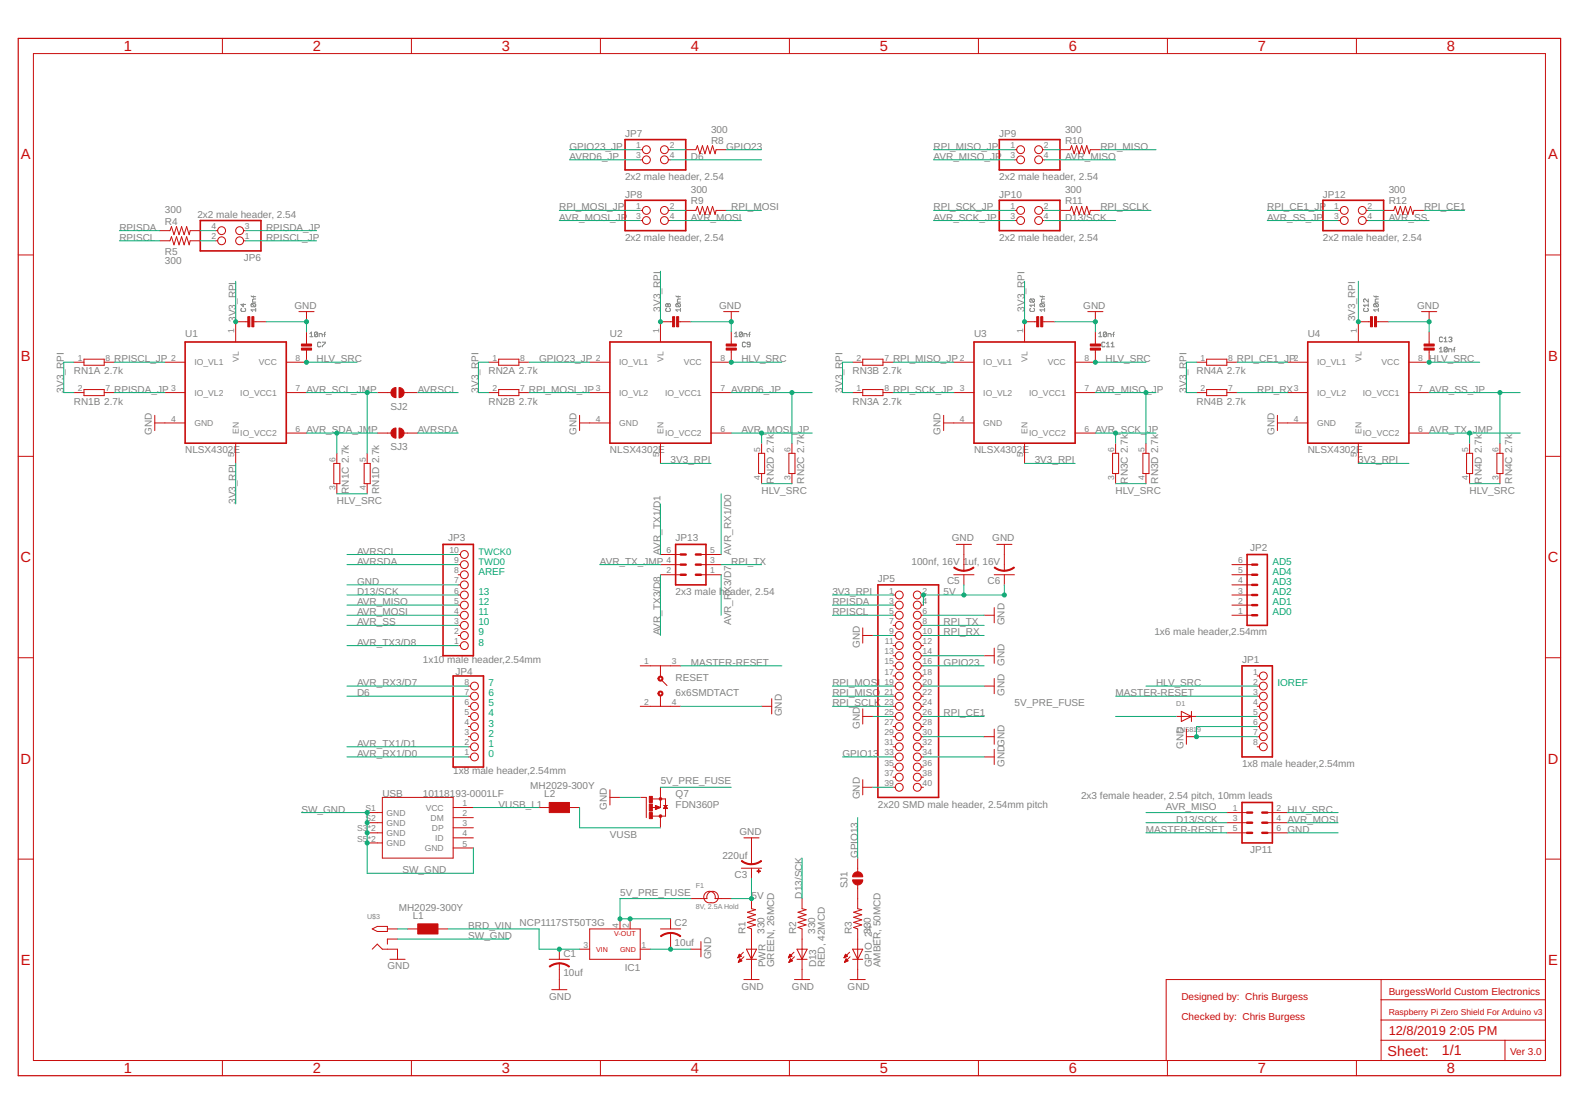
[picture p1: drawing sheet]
<svg xmlns="http://www.w3.org/2000/svg" width="1189mm" height="841mm" viewBox="0 0 1189 841" stroke-linecap="round" stroke-linejoin="round" font-family="sans-serif">
<g fill="none" stroke="#808080" stroke-width=".75">
<path d="M182 232v1v1h2h1l-1-2M183 229v2l-1-2h3M189 223h1h3M190 229h2h1l-1 2M190 229l-1 1 1 1h2M190 229l2 2M191 223v1M193 233h-4l1 1M193 232v2M193 225h-2l-1 1v1h3M502 232v1v1h2h1l-1-2M503 229h-1v2l1-1"/>
<path d="M503 229h1h1l-1 2-1-1M503 229v1M509 223h1h3M510 229h-1l1 2h2M510 229h2h1l-1 2M510 229l2 2M511 223v1M513 233h-4l1 1M513 225h-2l-1 1v1h3M513 232v2M776 225v2h3M776 225h3v1v1"/>
<path d="M776 232v1v1h3v-2M776 225l3 2M779 229v2M779 230h-3l1 1M783 223h1h3M784 229l-1 1 1 1h2M784 229h2h1l-1 2M784 229l2 2M785 223v1M787 233h-4l2 1M787 225h-2v1v1h2M787 232v2"/>
<path d="M1028 232l-1 1 1 1h2h1l-1-2M1031 225v2l-3-2-1 1 1 1M1031 230h-4l1 1M1031 229v2M1035 223h1h2M1036 229h-1l1 2h2M1036 229h2v2M1036 229l2 2M1037 223v1M1038 233h-3l1 1M1038 225h-1l-1 1v1h2M1038 232v2"/>
<path d="M233 251l2-1v4M233 254h3M239 251v2v1l-2-1M239 251l-1-1-1 1v2M239 251l-2 2M240 254v-3h2l1 1v2M242 258h-1h-2v3h1h2M243 258h2l-2 3M244 252h1M245 250v1v3M553 254h3M553 251l2-1v4"/>
<path d="M559 251v2v1l-2-1M559 251l-1-1-1 1v2M559 251l-2 2M560 254v-3h2l1 1v2M562 258h-1h-2v3h1h2M564 252h1M565 259h-2v-1h2v3h-2M565 250v1v3M828 254h2M828 251l1-1v4M832 258h-2v3h1h1M834 251v2l-1 1-2-1"/>
<path d="M834 251l-2-1-1 1v2M834 251l-3 2M834 259l1-1v3M835 254v-3h2v1v2M837 259l1-1v3M838 252h1M839 250v1v3M1087 254h-1h-2v3h1h2M1088 257h2M1088 255l1-1v3M1091 254h2h1l-1 2M1093 256h.1"/>
<path d="M1093 256h1l-1 1h-2M834 261h2M837 261h2M1084 263l2-2v4M1084 265h3M1090 262v2v1l-2-1M1090 262l-1-1-1 1v2M1090 262l-2 2M1091 265v-2h2h1v2M1095 263h1M1096 261v1v3"/>
</g>
<g fill="none" stroke="#c90d0c" stroke-width="1.2">
<path d="M471 105h46v23h-46zM753 105h46v23h-46zM471 151h46v23h-46zM753 151h46v23h-46zM997 151h45v23h-45zM151 166h46v23h-46zM139 257h77v77h-77zM460 257h76v77h-76zM734 257h76v77h-76zM985 257h76v77h-76zM334 410h23v84h-23zM509 410h23v30h-23z"/>
<path d="M940 418h15v53h-15zM661 440h46v160h-46zM341 509h23v69h-23zM936 501h23v69h-23zM936 604h23v31h-23z"/>
</g>
<g fill="none" stroke="#c90d0c" stroke-width=".75">
<path d="M168 29v11M310 29v11M452 29v11M595 29v11M737 29v11M880 29v11M1022 29v11M25 40h1139v758h-1139zM482 113h2M504 113h1M517 113h7l1-3 2 6 2-6 2 6 2-6 2 6 2-6 2 6v-3h8M764 113h2"/>
<path d="M785 113h2M799 113h7l1-3 2 6 2-6 2 6 2-6 2 6 2-6 2 6v-3h8M482 120h2M504 120h1M764 120h2M785 120h2M482 158h2M504 158h1M517 158h7l1-3 2 6 2-6 2 6 2-6 2 6 2-6 2 6v-3h8M764 158h2M785 158h2M799 158h7l1-3 2 6 2-6 2 6 2-6 2 6 2-6 2 6v-3h8"/>
<path d="M1008 158h2M1029 158h2M1042 158h8l1-3 2 6 2-6 2 6 2-6 2 6 2-6 2 6v-3h8M120 174h8l1-3 2 6 2-6 2 6 2-6 2 6 2-6 2 6v-3h8M162 174h2M184 174h1M482 166h2M504 166h1M764 166h2M785 166h2M1008 166h2M1029 166h2"/>
<path d="M14 192h11M120 181h8l1-3 2 6 2-6 2 6 2-6 2 6 2-6 2 6v-3h8M162 181h2M184 181h1M1164 192h12M231 235v7M551 235v7M825 235v7M1077 235v7M187 242h-9v15M191 242h9M231 250v10"/>
<path d="M507 242h-9v15M511 242h9M551 250v10M782 242h-10v15M785 242h10M825 250v10M1033 242h-10v15M1036 242h10M1077 250v10M56 273h7M79 273h7M124 273h15"/>
<path d="M231 263v10h-15M368 273h8M391 273h8M444 273h16M551 263v10h-15M642 273h8M665 273h8M719 273h15M825 263v10h-15M901 273h8M924 273h8M970 273h15"/>
<path d="M1077 263v10h-16M56 296h7M79 296h7M124 296h15M216 296h15M284 296h11M304 296h11M368 296h8M391 296h8M444 296h16M536 296h15M642 296h8"/>
<path d="M665 296h8M719 296h15M810 296h15M901 296h8M924 296h8M970 296h15M1061 296h16M117 318h22M437 318h23M711 318h23M962 318h23M178 334v15"/>
<path d="M216 326h15M284 326h11M304 326h11M498 334v15M536 326h15M574 334v7M597 334v7M772 334v15M810 326h15M840 334v7M863 334v7M1023 334v15"/>
<path d="M1061 326h16M1107 334v7M1130 334v7M14 344h11M254 341v8M277 341v8M574 357v7M597 357v7M840 357v7M863 357v7M1107 357v7M1130 357v7"/>
<path d="M1164 344h12M254 364v8M277 364v8M345 418h2M498 418h15M528 418h15M726 410v20M757 410v20M345 433h2M345 425h2M498 433h15M498 425h15"/>
<path d="M528 433h15M528 425h15M726 433v7M757 433v7M928 433h15M928 425h15M345 456h2M345 448h2M345 440h2M673 456h2M673 448h2M694 456h2"/>
<path d="M694 448h2M928 456h15M928 448h15M928 440h15M345 478h2M345 471h2M345 463h2M650 478h8M673 478h2M673 471h2M673 463h2M694 478h2"/>
<path d="M694 471h2M694 463h2M741 463h8M928 463h15M14 495h11M345 486h2M673 486h2M673 494h2M694 486h2M694 494h2M741 494h8M1164 495h12"/>
<path d="M353 517h1M482 501h8M505 501h8M673 517h2M673 509h2M673 501h2M694 517h2M694 509h2M694 501h2M741 517h8M947 517h2M947 509h2"/>
<path d="M353 539h1M353 532h1M353 524h1M482 532h8M505 532h8M574 532h7M650 539h8M673 539h2M673 532h2M673 524h2M694 539h2M694 532h2"/>
<path d="M694 524h2M886 539h15M947 539h2M947 532h2M947 524h2M353 555h1M353 547h1M673 555h2M673 547h2M694 555h2M694 547h2M741 555h8"/>
<path d="M894 555h7M947 555h2M947 547h2M353 570h1M353 562h1M673 570h2M673 562h2M673 578h2M694 570h2M694 562h2M694 578h2M741 570h8"/>
<path d="M947 562h2M498 593v15M650 593h8M673 585h2M673 593h2M694 585h2M694 593h2M277 612h11M277 619h11M341 608h16M341 616h16M406 608h8"/>
<path d="M429 608h8M460 600h7M482 600h5M491 608h7M492 602h9v4M494 606l4 2-4 2zM494 609h1M494 609h2M494 608h3M494 607h2M494 607h1M494 607h.1"/>
<path d="M498 614v9M500 606h3M500 608h3M500 608h2M501 607h1M501 607h.1M501 608v6h-10M501 606l2 3h-3zM924 612h16M924 619h16M955 612h15M955 619h15"/>
<path d="M277 627h11M277 635h11M341 638h16M341 631h16M341 623h16M566 631v20M924 627h16M955 627h15M14 647h11M566 654v7M566 651h.1M646 646v10"/>
<path d="M1164 647h12M520 677h8M543 677h8M566 677v7l3 1-6 2 6 2-6 2 6 2-6 1 6 2-6 2 3 1v39M604 677v7l3 1-6 2 6 2-6 2 6 2-6 1 6 2-6 2 3 1v39M646 666v18l3 1-6 2 6 2-6 2 6 2-6 1 6 2-6 2 3 1v39M292 699h7M307 699h8M330 699h8M467 692v7M475 692v7M505 692v7"/>
<path d="M292 715h7v7M292 707h7M421 715v7M437 715h7M482 715h8M505 702v13M520 715h8M556 720h2M557 719h1M557 719h.1M557 718l2 2-3 1zM560 717l-4 4"/>
<path d="M595 720h1M595 719h1M595 718l2 2-3 1zM598 717l-4 4M636 720h2M637 719h1M637 719h.1M637 718l2 2-3 1zM640 717l-4 4M421 725v20M556 721h.1M556 721h1"/>
<path d="M556 724h1M557 724h1M557 724h2M557 723h2M557 723h1M557 722h1M557 722l2 1-3 2zM560 720l-4 5M594 721h.1M594 721h1M594 720h2M594 724h1"/>
<path d="M595 724h1M595 724h2M595 723h2M595 723h1M595 722h1M596 722l1 1-3 2zM599 720l-5 5M636 721h.1M636 721h1M636 724h1M637 724h1M637 724h2"/>
<path d="M637 723h2M637 723h1M637 722h1M637 722l2 1-3 2zM640 720l-4 5M1041 738v60M1164 738h-285v60M1041 753h123M1041 768h123M168 798v12M310 798v12M452 798v12"/>
<path d="M595 798v12M737 798v12M880 798v12M1022 798v12M1041 783h123M1134 783v15"/>
<circle cx="487" cy="113" r="3"/>
<circle cx="501" cy="113" r="3"/>
<circle cx="769" cy="113" r="3"/>
<circle cx="782" cy="113" r="3"/>
<circle cx="487" cy="120" r="3"/>
<circle cx="501" cy="120" r="3"/>
<circle cx="769" cy="120" r="3"/>
<circle cx="782" cy="120" r="3"/>
<circle cx="487" cy="158" r="3"/>
<circle cx="501" cy="158" r="3"/>
<circle cx="769" cy="158" r="3"/>
<circle cx="782" cy="158" r="3"/>
<circle cx="1013" cy="158" r="3"/>
<circle cx="1026" cy="158" r="3"/>
<circle cx="167" cy="174" r="3"/>
<circle cx="181" cy="174" r="3"/>
<circle cx="487" cy="166" r="3"/>
<circle cx="501" cy="166" r="3"/>
<circle cx="769" cy="166" r="3"/>
<circle cx="782" cy="166" r="3"/>
<circle cx="1013" cy="166" r="3"/>
<circle cx="1026" cy="166" r="3"/>
<circle cx="167" cy="181" r="3"/>
<circle cx="181" cy="181" r="3"/>
<circle cx="350" cy="418" r="3"/>
<circle cx="350" cy="425" r="3"/>
<circle cx="350" cy="433" r="3"/>
<circle cx="350" cy="456" r="3"/>
<circle cx="350" cy="440" r="3"/>
<circle cx="350" cy="448" r="3"/>
<circle cx="678" cy="448" r="3"/>
<circle cx="678" cy="456" r="3"/>
<circle cx="691" cy="456" r="3"/>
<circle cx="691" cy="448" r="3"/>
<circle cx="350" cy="471" r="3"/>
<circle cx="350" cy="463" r="3"/>
<circle cx="350" cy="478" r="3"/>
<circle cx="678" cy="463" r="3"/>
<circle cx="678" cy="471" r="3"/>
<circle cx="678" cy="478" r="3"/>
<circle cx="691" cy="471" r="3"/>
<circle cx="691" cy="463" r="3"/>
<circle cx="691" cy="478" r="3"/>
<circle cx="350" cy="486" r="3"/>
<circle cx="678" cy="494" r="3"/>
<circle cx="678" cy="486" r="3"/>
<circle cx="691" cy="486" r="3"/>
<circle cx="691" cy="494" r="3"/>
<circle cx="357" cy="517" r="3"/>
<circle cx="678" cy="509" r="3"/>
<circle cx="678" cy="501" r="3"/>
<circle cx="678" cy="517" r="3"/>
<circle cx="691" cy="517" r="3"/>
<circle cx="691" cy="509" r="3"/>
<circle cx="691" cy="501" r="3"/>
<circle cx="952" cy="517" r="3"/>
<circle cx="952" cy="509" r="3"/>
<circle cx="357" cy="532" r="3"/>
<circle cx="357" cy="539" r="3"/>
<circle cx="357" cy="524" r="3"/>
<circle cx="678" cy="524" r="3"/>
<circle cx="678" cy="539" r="3"/>
<circle cx="678" cy="532" r="3"/>
<circle cx="691" cy="524" r="3"/>
<circle cx="691" cy="539" r="3"/>
<circle cx="691" cy="532" r="3"/>
<circle cx="952" cy="532" r="3"/>
<circle cx="952" cy="539" r="3"/>
<circle cx="952" cy="524" r="3"/>
<circle cx="357" cy="555" r="3"/>
<circle cx="357" cy="547" r="3"/>
<circle cx="678" cy="547" r="3"/>
<circle cx="678" cy="555" r="3"/>
<circle cx="691" cy="555" r="3"/>
<circle cx="691" cy="547" r="3"/>
<circle cx="952" cy="547" r="3"/>
<circle cx="952" cy="555" r="3"/>
<circle cx="357" cy="570" r="3"/>
<circle cx="357" cy="562" r="3"/>
<circle cx="678" cy="578" r="3"/>
<circle cx="678" cy="562" r="3"/>
<circle cx="678" cy="570" r="3"/>
<circle cx="691" cy="570" r="3"/>
<circle cx="691" cy="578" r="3"/>
<circle cx="691" cy="562" r="3"/>
<circle cx="952" cy="562" r="3"/>
<circle cx="678" cy="593" r="3"/>
<circle cx="678" cy="585" r="3"/>
<circle cx="691" cy="593" r="3"/>
<circle cx="691" cy="585" r="3"/>
</g>
<g fill="none" stroke="#c90d0c" stroke-width="1.8">
<path d="M513 418h4M524 418h4M513 433h4M513 425h4M524 433h4M524 425h4M943 433h4M943 425h4M943 448h4M943 456h4M943 440h4M943 463h4"/>
<path d="M940 619h3M940 612h3M951 619h4M951 612h4M940 627h3M951 627h4"/>
</g>
<g fill="none" stroke="#c90d0c" stroke-width=".76">
<path d="M225 235h12M545 235h12M820 235h11M1071 235h11M63 270h16v5h-16zM376 270h15v5h-15zM650 270h15v5h-15zM909 270h15v5h-15zM63 293h16v5h-16zM376 293h15v5h-15zM650 293h15v5h-15zM909 293h15v5h-15z"/>
<path d="M117 313v11M437 313v11M711 313v11M962 313v11M251 349h5v15h-5zM274 349h5v15h-5zM571 341h5v16h-5zM594 341h5v16h-5zM838 341h5v16h-5zM861 341h5v16h-5zM1105 341h4v16h-4zM1128 341h4v16h-4z"/>
<path d="M720 410h12M751 410h11M719 433h15M749 433h15M749 458v11M650 473v11M749 488v11M490 501h15M498 501v8M499 512l4 4M749 511v11M490 532h15"/>
<path d="M498 524v8M581 526v12M650 534v11M890 536l8 3-8 4zM898 536v7M749 549v11M894 549v11M749 564v12M460 595v11M650 587v11M288 600h53v46h-53zM487 600v16"/>
<path d="M560 631h12M559 654h15M528 677h5a4 4 0 0 1 3-6 4 4 0 0 1 5 5 4 4 0 0 1-5 4 4 4 0 0 1-6-4 4 4 0 0 1 5-5 4 4 0 0 1 4 6h4M280 699l4-1h8v3h-8zM444 699h38v23h-38zM498 699h15M280 715l4-4 4 4h4M292 707v4M528 709v11M562 715h8l-4 7zM600 715h8l-4 7zM642 715h8l-4 7z"/>
<path d="M294 722h11M414 722h15M560 738h12M562 722h8M599 738h11M600 722h8M640 738h12M642 722h8M416 745h11"/>
</g>
<g fill="#c90d0c" stroke="#c90d0c" stroke-width=".75">
<path d="M496 521a1.9 1.9 0 0 1 3 0 1.9 1.9 0 0 1-1 3 1.9 1.9 0 0 1-2-2 1.1 1.1 0 0 1 2-1 1.1 1.1 0 0 1 0 2 1.1 1.1 0 0 1-1-1h-1z" fill-rule="evenodd"/>
<path d="M496 510a1.9 1.9 0 0 1 3 0 1.9 1.9 0 0 1-1 3 1.9 1.9 0 0 1-2-2 1.1 1.1 0 0 1 2-1 1.1 1.1 0 0 1 0 2 1.1 1.1 0 0 1-1-1h-1z" fill-rule="evenodd"/>
<path d="M421 725l5 1 3 2a12 12 0 0 0-8-2z" fill-rule="evenodd"/>
<path d="M414 728l5-3h2v1a12 12 0 0 0-7 2z" fill-rule="evenodd"/>
<path d="M505 702l5 1 3 2h-1a12 12 0 0 0-7-2z" fill-rule="evenodd"/>
<path d="M498 705l5-3h2v1a12 12 0 0 0-7 2z" fill-rule="evenodd"/>
<path d="M643 658a4 4 0 0 1 5-1 4 4 0 0 1 2 3h-8z" fill-rule="evenodd"/>
<path d="M642 662h8a4 4 0 0 1-4 4 4 4 0 0 1-4-4z" fill-rule="evenodd"/>
<path d="M719 427a12 12 0 0 0 7 2v1l-4-1-4-2z" fill-rule="evenodd"/>
<path d="M726 429a12 12 0 0 0 7-2l1 1-3 1-4 1h-1z" fill-rule="evenodd"/>
<path d="M749 427a12 12 0 0 0 8 2v1l-4-1-4-1z" fill-rule="evenodd"/>
<path d="M757 429a12 12 0 0 0 7-2v1l-3 1-4 1z" fill-rule="evenodd"/>
<path d="M296 293l2-1v7a4 4 0 0 1-3-2 4 4 0 0 1 1-4z" fill-rule="evenodd"/>
<path d="M301 292a4 4 0 0 1 3 4 4 4 0 0 1-3 3z" fill-rule="evenodd"/>
<path d="M296 323l2-1v8a4 4 0 0 1-3-2 4 4 0 0 1 1-5z" fill-rule="evenodd"/>
<path d="M301 322a4 4 0 0 1 3 4 4 4 0 0 1-3 4z" fill-rule="evenodd"/>
<path d="M559 648a12 12 0 0 0 7 2v1l-4-1-4-2z" fill-rule="evenodd"/>
<path d="M566 650a12 12 0 0 0 7-2h1l-4 3h-4z" fill-rule="evenodd"/>
<circle cx="498" cy="602" r="1"/>
<circle cx="498" cy="614" r="1"/>
</g>
<g fill="#c90d0c" stroke="#c90d0c" stroke-width=".75">
<path d="M489 612h2v4h-2z"/>
<path d="M489 600h2v4h-2z"/>
<path d="M489 605h2v6h-2z"/>
<path d="M315 696h15v7h-15z"/>
<path d="M414 604h15v8h-15z"/>
<path d="M570 656h3z"/>
<path d="M571 655l1 2z"/>
<path d="M190 238h1v8h-1z"/>
<path d="M187 238h1v8h-1z"/>
<path d="M227 259h8v2h-8z"/>
<path d="M227 262h8v2h-8z"/>
<path d="M510 238h1v8h-1z"/>
<path d="M507 238h1v8h-1z"/>
<path d="M547 259h8v2h-8z"/>
<path d="M547 262h8v2h-8z"/>
<path d="M784 238h2v8h-2z"/>
<path d="M781 238h2v8h-2z"/>
<path d="M821 259h8v2h-8z"/>
<path d="M821 262h8v2h-8z"/>
<path d="M1036 238h1v8h-1z"/>
<path d="M1033 238h1v8h-1z"/>
<path d="M1073 262h8v2h-8z"/>
<path d="M1073 259h8v2h-8z"/>
</g>
<path d="M14 29h1162v781h-1162z" fill="none" stroke="#c90d0c" stroke-width=".91"/>
<g fill="none" stroke="#0dab76" stroke-width=".75">
<path d="M429 113h53M505 113h12M547 113h27M703 113h61M787 113h12M829 113h42M429 120h53M505 120h69M703 120h61M787 120h53M421 158h61M505 158h12"/>
<path d="M547 158h27M703 158h61M787 158h12M829 158h38M955 158h53M1031 158h11M1073 158h30M90 174h30M151 174h11M185 174h54M421 166h61M505 166h54"/>
<path d="M703 166h61M787 166h53M955 166h53M1031 166h46M90 181h30M151 181h11M185 181h54M178 212v30M498 204v38M772 212v30M1023 212v30M200 242h31v8"/>
<path d="M520 242h31v8M795 242h30v8M1046 242h31v8M56 273h-8v23h8M86 273h38M231 273h38M368 273h-8v23h8M399 273h45M551 273h38M642 273h-7v23h7M673 273h46M825 273h38"/>
<path d="M901 273h-7v23h7M932 273h38M1077 273h38M86 296h38M231 296h53M277 296v45M315 296h30M399 296h45M551 296h61M597 296v38M673 296h46M825 296h46"/>
<path d="M863 296v38M932 296h38M1077 296h68M1130 296v38M231 326h53M254 326v15M315 326h30M551 326h61M574 326v8M825 326h46M840 326v8M1077 326h68"/>
<path d="M1107 326v8M178 349v30M498 349h38M772 349h38M1023 349h38M254 372h23M498 379v39M543 372v46M574 364h23M840 364h23M1107 364h23M261 418h84"/>
<path d="M261 425h84M452 425h46M498 433v45M543 433v30M543 425h31M261 440h84M261 448h84M261 456h84M627 448h46M627 456h46M726 440v8M757 440v8h-61v8"/>
<path d="M261 463h84M261 471h84M627 463h46M658 478h15M696 463h45M696 478h45M696 471h45M261 486h84M696 494h45M261 517h92M513 501h76M627 517h46"/>
<path d="M696 517h45M696 501h45M863 517h84M261 524h92M513 532h61M627 532h46M627 524h46M658 539h15M696 539h45M840 539h46M840 524h107M901 539h46"/>
<path d="M696 555h45M947 547h-46v8h46M261 570h92M261 562h92M635 570h38M696 570h45M498 593h53M658 593h15M227 612h50v46h80v-20M357 608h49M437 608v15h61M467 600h15"/>
<path d="M646 616v30M863 619h61M863 612h61M970 619h38M970 612h38M863 627h61M970 627h38M604 646v31M520 677h-53v15h38M566 661v16h-15M299 699h8M338 699h68v16h31"/>
<path d="M299 707h84M490 715h30"/>
</g>
<g fill="#0dab76" stroke="#0dab76" stroke-width=".75">
<circle cx="901" cy="555" r="1.5"/>
<circle cx="505" cy="715" r="1.5"/>
<circle cx="231" cy="242" r="1.5"/>
<circle cx="551" cy="242" r="1.5"/>
<circle cx="825" cy="242" r="1.5"/>
<circle cx="1077" cy="242" r="1.5"/>
<circle cx="696" cy="448" r="1.5"/>
<circle cx="726" cy="448" r="1.5"/>
<circle cx="757" cy="448" r="1.5"/>
<circle cx="566" cy="677" r="1.5"/>
<circle cx="277" cy="612" r="1.5"/>
<circle cx="277" cy="619" r="1.5"/>
<circle cx="277" cy="627" r="1.5"/>
<circle cx="277" cy="635" r="1.5"/>
<circle cx="421" cy="715" r="1.5"/>
<circle cx="475" cy="692" r="1.5"/>
<circle cx="467" cy="692" r="1.5"/>
<circle cx="178" cy="242" r="1.5"/>
<circle cx="498" cy="242" r="1.5"/>
<circle cx="772" cy="242" r="1.5"/>
<circle cx="1023" cy="242" r="1.5"/>
<circle cx="231" cy="273" r="1.5"/>
<circle cx="551" cy="273" r="1.5"/>
<circle cx="825" cy="273" r="1.5"/>
<circle cx="1077" cy="273" r="1.5"/>
<circle cx="597" cy="296" r="1.5"/>
<circle cx="574" cy="326" r="1.5"/>
<circle cx="863" cy="296" r="1.5"/>
<circle cx="840" cy="326" r="1.5"/>
<circle cx="1130" cy="296" r="1.5"/>
<circle cx="1107" cy="326" r="1.5"/>
<circle cx="277" cy="296" r="1.5"/>
<circle cx="254" cy="326" r="1.5"/>
</g>
<g font-size="11.1" fill="#c90d0c">
<text x="93" y="39">1</text>
<text x="236" y="39">2</text>
<text x="378" y="39">3</text>
<text x="520" y="39">4</text>
<text x="663" y="39">5</text>
<text x="805" y="39">6</text>
<text x="948" y="39">7</text>
<text x="1090" y="39">8</text>
<text x="16" y="120">A</text>
<text x="1166" y="120">A</text>
<text x="16" y="272">B</text>
<text x="1166" y="272">B</text>
<text x="15" y="423">C</text>
<text x="1166" y="423">C</text>
<text x="15" y="575">D</text>
<text x="1166" y="575">D</text>
<text x="16" y="727">E</text>
<text x="1166" y="727">E</text>
<text x="93" y="808">1</text>
<text x="236" y="808">2</text>
<text x="378" y="808">3</text>
<text x="520" y="808">4</text>
<text x="663" y="808">5</text>
<text x="805" y="808">6</text>
<text x="948" y="808">7</text>
<text x="1090" y="808">8</text>
</g>
<g font-size="10.8" fill="#c90d0c">
<text x="1045" y="795">Sheet:</text>
<text x="1086" y="795">1/1</text>
</g>
<g font-size="9.7" fill="#c90d0c">
<text x="1046" y="779">12/8/2019</text>
<text x="1092" y="779">2:05 PM</text>
</g>
<g font-size="7.5" fill="#808080">
<text x="536" y="100">300</text>
<text x="802" y="100">300</text>
<text x="471" y="103">JP7</text>
<text x="753" y="103">JP9</text>
<text x="429" y="113">GPIO23_JP</text>
<text x="536" y="108">R8</text>
<text x="547" y="113">GPIO23</text>
<text x="703" y="113">RPI_MISO_JP</text>
<text x="802" y="108">R10</text>
<text x="829" y="113">RPI_MISO</text>
<text x="429" y="120">AVRD6_JP</text>
<text x="520" y="120">D6</text>
<text x="703" y="120">AVR_MISO_JP</text>
<text x="802" y="120">AVR_MISO</text>
<text x="471" y="136">2x2 male header, 2.54</text>
<text x="753" y="136">2x2 male header, 2.54</text>
<text x="471" y="149">JP8</text>
<text x="520" y="145">300</text>
<text x="753" y="149">JP10</text>
<text x="802" y="145">300</text>
<text x="997" y="149">JP12</text>
<text x="1046" y="145">300</text>
<text x="520" y="154">R9</text>
<text x="802" y="154">R11</text>
<text x="1046" y="154">R12</text>
<text x="124" y="161">300</text>
<text x="421" y="158">RPI_MOSI_JP</text>
<text x="551" y="158">RPI_MOSI</text>
<text x="703" y="158">RPI_SCK_JP</text>
<text x="829" y="158">RPI_SCLK</text>
<text x="955" y="158">RPI_CE1_JP</text>
<text x="1073" y="158">RPI_CE1</text>
<text x="149" y="164">2x2 male header, 2.54</text>
<text x="421" y="166">AVR_MOSI_JP</text>
<text x="520" y="166">AVR_MOSI</text>
<text x="703" y="166">AVR_SCK_JP</text>
<text x="802" y="166">D13/SCK</text>
<text x="955" y="166">AVR_SS_JP</text>
<text x="1046" y="166">AVR_SS</text>
<text x="90" y="174">RPISDA</text>
<text x="124" y="169">R4</text>
<text x="200" y="174">RPISDA_JP</text>
<text x="90" y="181">RPISCL</text>
<text x="200" y="181">RPISCL_JP</text>
<text x="471" y="181">2x2 male header, 2.54</text>
<text x="753" y="181">2x2 male header, 2.54</text>
<text x="997" y="181">2x2 male header, 2.54</text>
<text x="124" y="192">R5</text>
<text x="184" y="196">JP6</text>
<text x="124" y="199">300</text>
<text x="222" y="232">GND</text>
<text x="542" y="232">GND</text>
<text x="816" y="232">GND</text>
<text x="1068" y="232">GND</text>
<text x="498" y="235" transform="rotate(-90 498 235)">3V3_RPI</text>
<text x="772" y="235" transform="rotate(-90 772 235)">3V3_RPI</text>
<text x="178" y="242" transform="rotate(-90 178 242)">3V3_RPI</text>
<text x="1021" y="242" transform="rotate(-90 1021 242)">3V3_RPI</text>
<text x="139" y="254">U1</text>
<text x="459" y="254">U2</text>
<text x="734" y="254">U3</text>
<text x="985" y="254">U4</text>
<text x="48" y="273" transform="rotate(-90 48 273)">PI</text>
<text x="86" y="273">RPISCL_JP</text>
<text x="239" y="273">HLV_SRC</text>
<text x="406" y="273">GPIO23_JP</text>
<text x="559" y="273">HLV_SRC</text>
<text x="635" y="273" transform="rotate(-90 635 273)">PI</text>
<text x="673" y="273">RPI_MISO_JP</text>
<text x="833" y="273">HLV_SRC</text>
<text x="932" y="273">RPI_CE1_JP</text>
<text x="1077" y="273">HLV_SRC</text>
<text x="56" y="282">RN1A 2.7k</text>
<text x="368" y="282">RN2A 2.7k</text>
<text x="642" y="282">RN3B 2.7k</text>
<text x="901" y="282">RN4A 2.7k</text>
<text x="48" y="296" transform="rotate(-90 48 296)">3V3_R</text>
<text x="86" y="296">RPISDA_JP</text>
<text x="231" y="296">AVR_SCL_JM</text>
<text x="279" y="296">P</text>
<text x="315" y="296">AVRSCL</text>
<text x="360" y="296" transform="rotate(-90 360 296)">3V3_RPI</text>
<text x="399" y="296">RPI_MOSI_JP</text>
<text x="551" y="296">AVRD6_JP</text>
<text x="635" y="296" transform="rotate(-90 635 296)">3V3_R</text>
<text x="673" y="296">RPI_SCK_JP</text>
<text x="825" y="296">AVR_MISO</text>
<text x="864" y="296">_JP</text>
<text x="894" y="296" transform="rotate(-90 894 296)">3V3_RPI</text>
<text x="947" y="296">RPI_RX</text>
<text x="1077" y="296">AVR_SS_JP</text>
<text x="56" y="305">RN1B 2.7k</text>
<text x="368" y="305">RN2B 2.7k</text>
<text x="642" y="305">RN3A 2.7k</text>
<text x="901" y="305">RN4B 2.7k</text>
<text x="294" y="309">SJ2</text>
<text x="114" y="328" transform="rotate(-90 114 328)">GND</text>
<text x="231" y="326">AVR_S</text>
<text x="255" y="326">DA_JMP</text>
<text x="315" y="326">AVRSDA</text>
<text x="434" y="328" transform="rotate(-90 434 328)">GND</text>
<text x="559" y="326">AVR_MOSI</text>
<text x="597" y="326">_JP</text>
<text x="709" y="328" transform="rotate(-90 709 328)">GND</text>
<text x="825" y="326">AVR_SCK_</text>
<text x="864" y="326">JP</text>
<text x="960" y="328" transform="rotate(-90 960 328)">GND</text>
<text x="1077" y="326">AVR_TX_JMP</text>
<text x="139" y="341">NLSX4302E</text>
<text x="294" y="339">SJ3</text>
<text x="459" y="341">NLSX4302E</text>
<text x="734" y="341">NLSX4302E</text>
<text x="985" y="341">NLSX4302E</text>
<text x="505" y="349">3V3_RPI</text>
<text x="780" y="349">3V3_RPI</text>
<text x="1023" y="349">3V3_RPI</text>
<text x="583" y="364" transform="rotate(-90 583 364)">RN2D 2.7k</text>
<text x="606" y="364" transform="rotate(-90 606 364)">RN2C 2.7k</text>
<text x="850" y="364" transform="rotate(-90 850 364)">RN3C 2.7k</text>
<text x="872" y="364" transform="rotate(-90 872 364)">RN3D 2.7k</text>
<text x="1116" y="364" transform="rotate(-90 1116 364)">RN4D 2.7k</text>
<text x="1139" y="364" transform="rotate(-90 1139 364)">RN4C 2.7k</text>
<text x="263" y="372" transform="rotate(-90 263 372)">RN1C 2.7k</text>
<text x="286" y="372" transform="rotate(-90 286 372)">RN1D 2.7k</text>
<text x="574" y="372">HLV_SRC</text>
<text x="840" y="372">HLV_SRC</text>
<text x="1107" y="372">HLV_SRC</text>
<text x="178" y="379" transform="rotate(-90 178 379)">3V3_RPI</text>
<text x="254" y="379">HLV_SRC</text>
<text x="338" y="408">JP3</text>
<text x="509" y="408">JP13</text>
<text x="717" y="408">GND</text>
<text x="748" y="408">GND</text>
<text x="269" y="418">AVRSCL</text>
<text x="498" y="418" transform="rotate(-90 498 418)">AVR_TX1/D1</text>
<text x="551" y="418" transform="rotate(-90 551 418)">AVR_RX1/D0</text>
<text x="942" y="415">JP2</text>
<text x="269" y="425">AVRSDA</text>
<text x="452" y="425">AVR_TX_JMP</text>
<text x="551" y="425">RPI_TX</text>
<text x="687" y="426">100nf, 16V 1uf, 16V</text>
<text x="269" y="440">GND</text>
<text x="661" y="438">JP5</text>
<text x="714" y="440">C5</text>
<text x="744" y="440">C6</text>
<text x="269" y="448">D13/SCK</text>
<text x="509" y="448">2x3 male header, 2.54</text>
<text x="627" y="448">3V3_RPI</text>
<text x="711" y="448">5V</text>
<text x="269" y="456">AVR_MISO</text>
<text x="627" y="456">RPISDA</text>
<text x="269" y="463">AVR_MOSI</text>
<text x="627" y="463">RPISCL</text>
<text x="269" y="471">AVR_SS</text>
<text x="551" y="471" transform="rotate(-90 551 471)">AVR_RX3/D7</text>
<text x="711" y="471">RPI_TX</text>
<text x="757" y="471" transform="rotate(-90 757 471)">GND</text>
<text x="498" y="478" transform="rotate(-90 498 478)">AVR_TX3/D8</text>
<text x="711" y="478">RPI_RX</text>
<text x="870" y="478">1x6 male header,2.54mm</text>
<text x="269" y="486">AVR_TX3/D8</text>
<text x="648" y="488" transform="rotate(-90 648 488)">GND</text>
<text x="319" y="499">1x10 male header,2.54mm</text>
<text x="520" y="501">MASTER-RESET</text>
<text x="711" y="501">GPIO23</text>
<text x="757" y="501" transform="rotate(-90 757 501)">GND</text>
<text x="936" y="499">JP1</text>
<text x="343" y="509">JP4</text>
<text x="509" y="513">RESET</text>
<text x="269" y="517">AVR_RX3/D7</text>
<text x="627" y="517">RPI_MOSI</text>
<text x="871" y="517">HLV_SRC</text>
<text x="269" y="524">D6</text>
<text x="509" y="524">6x6SMDTACT</text>
<text x="627" y="524">RPI_MISO</text>
<text x="757" y="524" transform="rotate(-90 757 524)">GND</text>
<text x="840" y="524">MASTER-RESET</text>
<text x="627" y="532">RPI_SCLK</text>
<text x="764" y="532">5V_PRE_FUSE</text>
<text x="589" y="539" transform="rotate(-90 589 539)">GND</text>
<text x="711" y="539">RPI_CE1</text>
<text x="648" y="549" transform="rotate(-90 648 549)">GND</text>
<text x="269" y="562">AVR_TX1/D1</text>
<text x="892" y="564" transform="rotate(-90 892 564)">GND</text>
<text x="269" y="570">AVR_RX1/D0</text>
<text x="635" y="570">GPIO13</text>
<text x="757" y="578" transform="rotate(-90 757 578)">GNDGND</text>
<text x="936" y="578">1x8 male header,2.54mm</text>
<text x="341" y="583">1x8 male header,2.54mm</text>
<text x="498" y="590">5V_PRE_FUSE</text>
<text x="399" y="594">MH2029-300Y</text>
<text x="288" y="600">USB</text>
<text x="319" y="600">10118193-0001LF</text>
<text x="410" y="600">L2</text>
<text x="509" y="600">Q7</text>
<text x="648" y="602" transform="rotate(-90 648 602)">GND</text>
<text x="814" y="602">2x3 female header, 2.54 pitch, 10mm leads</text>
<text x="227" y="612">SW_GND</text>
<text x="376" y="608">VUSB_L1</text>
<text x="457" y="610" transform="rotate(-90 457 610)">GND</text>
<text x="509" y="608">FDN360P</text>
<text x="661" y="608">2x20 SMD male header, 2.54mm pitch</text>
<text x="878" y="610">AVR_MISO</text>
<text x="970" y="612">HLV_SRC</text>
<text x="886" y="619">D13/SCK</text>
<text x="970" y="619">AVR_MOSI</text>
<text x="557" y="629">GND</text>
<text x="863" y="627">MASTER-RESET</text>
<text x="970" y="627">GND</text>
<text x="459" y="631">VUSB</text>
<text x="544" y="646">220uf</text>
<text x="646" y="646" transform="rotate(-90 646 646)">GPIO13</text>
<text x="942" y="642">JP11</text>
<text x="303" y="658">SW_GND</text>
<text x="553" y="661">C3</text>
<text x="639" y="669" transform="rotate(-90 639 669)">SJ1</text>
<text x="467" y="674">5V_PRE_FUSE</text>
<text x="566" y="677">5V</text>
<text x="604" y="677" transform="rotate(-90 604 677)">D13/SCK</text>
<text x="300" y="686">MH2029-300Y</text>
<text x="311" y="692">L1</text>
<text x="353" y="699">BRD_VIN</text>
<text x="391" y="697">NCP1117ST50T3G</text>
<text x="508" y="698">C2</text>
<text x="353" y="707">SW_GND</text>
<text x="562" y="703" transform="rotate(-90 562 703)">R1</text>
<text x="576" y="703" transform="rotate(-90 576 703)">330</text>
<text x="600" y="703" transform="rotate(-90 600 703)">R2</text>
<text x="614" y="703" transform="rotate(-90 614 703)">330</text>
<text x="642" y="703" transform="rotate(-90 642 703)">R3</text>
<text x="508" y="712">10uf</text>
<text x="424" y="720">C1</text>
<text x="536" y="722" transform="rotate(-90 536 722)">GND</text>
<text x="292" y="730">GND</text>
<text x="471" y="731">IC1</text>
<text x="577" y="728" transform="rotate(-90 577 728)">PWR</text>
<text x="583" y="728" transform="rotate(-90 583 728)">GREEN, 26MCD</text>
<text x="615" y="728" transform="rotate(-90 615 728)">D13</text>
<text x="621" y="728" transform="rotate(-90 621 728)">RED, 42MCD</text>
<text x="657" y="728" transform="rotate(-90 657 728)">GPIO_23430</text>
<text x="663" y="728" transform="rotate(-90 663 728)">AMBER, 50MCD</text>
<text x="424" y="735">10uf</text>
<text x="559" y="745">GND</text>
<text x="597" y="745">GND</text>
<text x="639" y="745">GND</text>
<text x="414" y="753">GND</text>
</g>
<g font-size="7.5" fill="#0dab76">
<text x="959" y="425">AD5</text>
<text x="360" y="433">AREF</text>
<text x="959" y="433">AD4</text>
<text x="959" y="440">AD3</text>
<text x="360" y="448">13</text>
<text x="959" y="448">AD2</text>
<text x="360" y="456">12</text>
<text x="959" y="456">AD1</text>
<text x="360" y="463">11</text>
<text x="959" y="463">AD0</text>
<text x="360" y="471">10</text>
<text x="360" y="478">9</text>
<text x="360" y="486">8</text>
<text x="368" y="517">7</text>
<text x="962" y="517">IOREF</text>
<text x="368" y="524">6</text>
<text x="368" y="532">5</text>
<text x="368" y="539">4</text>
<text x="368" y="547">3</text>
<text x="368" y="555">2</text>
<text x="368" y="562">1</text>
<text x="368" y="570">0</text>
</g>
<g font-size="7.5" fill="#c90d0c">
<text x="1046" y="749">BurgessWorld Custom Electronics</text>
<text x="890" y="753">Designed by: Chris Burgess</text>
<text x="890" y="768">Checked by: Chris Burgess</text>
<text x="1138" y="795">Ver 3.0</text>
</g>
<g font-size="7.1" fill="#0dab76">
<text x="360" y="418">TWCK0</text>
<text x="360" y="425">TWD0</text>
</g>
<g font-size="6.5" fill="#808080">
<text x="479" y="112">1</text>
<text x="505" y="112">2</text>
<text x="761" y="112">1</text>
<text x="787" y="112">2</text>
<text x="479" y="119">3</text>
<text x="505" y="119">4</text>
<text x="761" y="119">3</text>
<text x="787" y="119">4</text>
<text x="479" y="157">1</text>
<text x="505" y="157">2</text>
<text x="761" y="157">1</text>
<text x="787" y="157">2</text>
<text x="1005" y="157">1</text>
<text x="1030" y="157">2</text>
<text x="479" y="165">3</text>
<text x="505" y="165">4</text>
<text x="761" y="165">3</text>
<text x="787" y="165">4</text>
<text x="1005" y="165">3</text>
<text x="1030" y="165">4</text>
<text x="159" y="173">4</text>
<text x="185" y="173">3</text>
<text x="159" y="180">2</text>
<text x="185" y="180">1</text>
<text x="176" y="250" transform="rotate(-90 176 250)">1</text>
<text x="497" y="250" transform="rotate(-90 497 250)">1</text>
<text x="771" y="250" transform="rotate(-90 771 250)">1</text>
<text x="1022" y="250" transform="rotate(-90 1022 250)">1</text>
<text x="59" y="272">1</text>
<text x="80" y="272">8</text>
<text x="129" y="272">2</text>
<text x="146" y="275">IO_VL1</text>
<text x="180" y="272" transform="rotate(-90 180 272)">VL</text>
<text x="195" y="275">VCC</text>
<text x="223" y="272">8</text>
<text x="371" y="272">1</text>
<text x="392" y="272">8</text>
<text x="449" y="272">2</text>
<text x="467" y="275">IO_VL1</text>
<text x="500" y="272" transform="rotate(-90 500 272)">VL</text>
<text x="515" y="275">VCC</text>
<text x="543" y="272">8</text>
<text x="645" y="272">2</text>
<text x="666" y="272">7</text>
<text x="723" y="272">2</text>
<text x="741" y="275">IO_VL1</text>
<text x="774" y="272" transform="rotate(-90 774 272)">VL</text>
<text x="789" y="275">VCC</text>
<text x="817" y="272">8</text>
<text x="904" y="272">1</text>
<text x="925" y="272">8</text>
<text x="975" y="272">2</text>
<text x="992" y="275">IO_VL1</text>
<text x="1026" y="272" transform="rotate(-90 1026 272)">VL</text>
<text x="1041" y="275">VCC</text>
<text x="1068" y="272">8</text>
<text x="59" y="295">2</text>
<text x="80" y="295">7</text>
<text x="129" y="295">3</text>
<text x="146" y="298">IO_VL2</text>
<text x="181" y="298">IO_VCC1</text>
<text x="223" y="295">7</text>
<text x="371" y="295">2</text>
<text x="392" y="295">7</text>
<text x="449" y="295">3</text>
<text x="467" y="298">IO_VL2</text>
<text x="501" y="298">IO_VCC1</text>
<text x="543" y="295">7</text>
<text x="645" y="295">1</text>
<text x="666" y="295">8</text>
<text x="723" y="295">3</text>
<text x="741" y="298">IO_VL2</text>
<text x="775" y="298">IO_VCC1</text>
<text x="817" y="295">7</text>
<text x="904" y="295">2</text>
<text x="925" y="295">7</text>
<text x="975" y="295">3</text>
<text x="992" y="298">IO_VL2</text>
<text x="1027" y="298">IO_VCC1</text>
<text x="1068" y="295">7</text>
<text x="129" y="317">4</text>
<text x="449" y="317">4</text>
<text x="723" y="317">4</text>
<text x="975" y="317">4</text>
<text x="146" y="321">GND</text>
<text x="467" y="321">GND</text>
<text x="741" y="321">GND</text>
<text x="992" y="321">GND</text>
<text x="180" y="327" transform="rotate(-90 180 327)">EN</text>
<text x="181" y="328">IO_VCC2</text>
<text x="223" y="325">6</text>
<text x="500" y="327" transform="rotate(-90 500 327)">EN</text>
<text x="501" y="328">IO_VCC2</text>
<text x="543" y="325">6</text>
<text x="774" y="327" transform="rotate(-90 774 327)">EN</text>
<text x="775" y="328">IO_VCC2</text>
<text x="817" y="325">6</text>
<text x="1026" y="327" transform="rotate(-90 1026 327)">EN</text>
<text x="1027" y="328">IO_VCC2</text>
<text x="1068" y="325">6</text>
<text x="573" y="340" transform="rotate(-90 573 340)">5</text>
<text x="596" y="340" transform="rotate(-90 596 340)">6</text>
<text x="839" y="340" transform="rotate(-90 839 340)">6</text>
<text x="862" y="340" transform="rotate(-90 862 340)">5</text>
<text x="1106" y="340" transform="rotate(-90 1106 340)">5</text>
<text x="1129" y="340" transform="rotate(-90 1129 340)">6</text>
<text x="176" y="344" transform="rotate(-90 176 344)">5</text>
<text x="253" y="348" transform="rotate(-90 253 348)">6</text>
<text x="276" y="348" transform="rotate(-90 276 348)">5</text>
<text x="497" y="344" transform="rotate(-90 497 344)">5</text>
<text x="771" y="344" transform="rotate(-90 771 344)">5</text>
<text x="1022" y="344" transform="rotate(-90 1022 344)">5</text>
<text x="573" y="361" transform="rotate(-90 573 361)">4</text>
<text x="596" y="361" transform="rotate(-90 596 361)">3</text>
<text x="839" y="361" transform="rotate(-90 839 361)">3</text>
<text x="862" y="361" transform="rotate(-90 862 361)">4</text>
<text x="1106" y="361" transform="rotate(-90 1106 361)">4</text>
<text x="1129" y="361" transform="rotate(-90 1129 361)">3</text>
<text x="253" y="369" transform="rotate(-90 253 369)">3</text>
<text x="276" y="369" transform="rotate(-90 276 369)">4</text>
<text x="339" y="416">10</text>
<text x="502" y="416">6</text>
<text x="535" y="416">5</text>
<text x="342" y="424">9</text>
<text x="502" y="424">4</text>
<text x="535" y="424">3</text>
<text x="933" y="424">6</text>
<text x="342" y="432">8</text>
<text x="502" y="432">2</text>
<text x="535" y="432">1</text>
<text x="933" y="432">5</text>
<text x="342" y="439">7</text>
<text x="933" y="439">4</text>
<text x="342" y="447">6</text>
<text x="670" y="447">1</text>
<text x="695" y="447">2</text>
<text x="933" y="447">3</text>
<text x="342" y="455">5</text>
<text x="670" y="455">3</text>
<text x="695" y="455">4</text>
<text x="933" y="455">2</text>
<text x="342" y="462">4</text>
<text x="670" y="462">5</text>
<text x="695" y="462">6</text>
<text x="933" y="462">1</text>
<text x="342" y="470">3</text>
<text x="670" y="470">7</text>
<text x="695" y="470">8</text>
<text x="342" y="477">2</text>
<text x="670" y="477">9</text>
<text x="695" y="477">10</text>
<text x="342" y="485">1</text>
<text x="667" y="485">11</text>
<text x="695" y="485">12</text>
<text x="666" y="493">13</text>
<text x="695" y="493">14</text>
<text x="485" y="500">1</text>
<text x="506" y="500">3</text>
<text x="666" y="500">15</text>
<text x="695" y="500">16</text>
<text x="666" y="508">17</text>
<text x="695" y="508">18</text>
<text x="944" y="508">1</text>
<text x="350" y="515">8</text>
<text x="666" y="515">19</text>
<text x="695" y="515">20</text>
<text x="944" y="515">2</text>
<text x="350" y="523">7</text>
<text x="666" y="523">21</text>
<text x="695" y="523">22</text>
<text x="944" y="523">3</text>
<text x="350" y="531">6</text>
<text x="485" y="531">2</text>
<text x="506" y="531">4</text>
<text x="666" y="531">23</text>
<text x="695" y="531">24</text>
<text x="944" y="531">4</text>
<text x="350" y="538">5</text>
<text x="666" y="538">25</text>
<text x="695" y="538">26</text>
<text x="944" y="538">5</text>
<text x="350" y="546">4</text>
<text x="666" y="546">27</text>
<text x="695" y="546">28</text>
<text x="944" y="546">6</text>
<text x="350" y="554">3</text>
<text x="666" y="554">29</text>
<text x="695" y="554">30</text>
<text x="944" y="554">7</text>
<text x="350" y="561">2</text>
<text x="666" y="561">31</text>
<text x="695" y="561">32</text>
<text x="944" y="561">8</text>
<text x="350" y="569">1</text>
<text x="666" y="569">33</text>
<text x="695" y="569">34</text>
<text x="666" y="576">35</text>
<text x="695" y="576">36</text>
<text x="666" y="584">37</text>
<text x="695" y="584">38</text>
<text x="666" y="592">39</text>
<text x="695" y="592">40</text>
<text x="275" y="611">S1</text>
<text x="321" y="610">VCC</text>
<text x="348" y="607">1</text>
<text x="929" y="611">1</text>
<text x="962" y="611">2</text>
<text x="291" y="614">GND</text>
<text x="324" y="618">DM</text>
<text x="348" y="615">2</text>
<text x="275" y="618">S2</text>
<text x="291" y="622">GND</text>
<text x="348" y="622">3</text>
<text x="929" y="618">3</text>
<text x="962" y="618">4</text>
<text x="269" y="626">S3</text>
<text x="277" y="626">*2</text>
<text x="291" y="629">GND</text>
<text x="325" y="626">DP</text>
<text x="348" y="630">4</text>
<text x="929" y="626">5</text>
<text x="962" y="626">6</text>
<text x="269" y="634">S5</text>
<text x="277" y="634">*2</text>
<text x="328" y="633">ID</text>
<text x="291" y="637">GND</text>
<text x="320" y="641">GND</text>
<text x="348" y="637">5</text>
<text x="466" y="698" transform="rotate(-90 466 698)">4</text>
<text x="474" y="698" transform="rotate(-90 474 698)">2</text>
<text x="440" y="714">3</text>
<text x="483" y="714">1</text>
</g>
<text font-size="6.5" fill="#c90d0c" x="1046" y="764">Raspberry Pi Zero Shield For Arduino v3</text>
<g font-size="5.4" fill="#808080">
<text x="886" y="532">D1</text>
<text x="886" y="551">1N581</text>
<text x="902" y="551">9</text>
<text x="524" y="669">F1</text>
<text x="524" y="684">8V, 2.5A Hold</text>
<text x="277" y="692">U$3</text>
</g>
<g font-size="5.4" fill="#c90d0c">
<text x="463" y="705">V-OUT</text>
<text x="449" y="717">VIN</text>
<text x="467" y="717">GND</text>
</g>
</svg>
